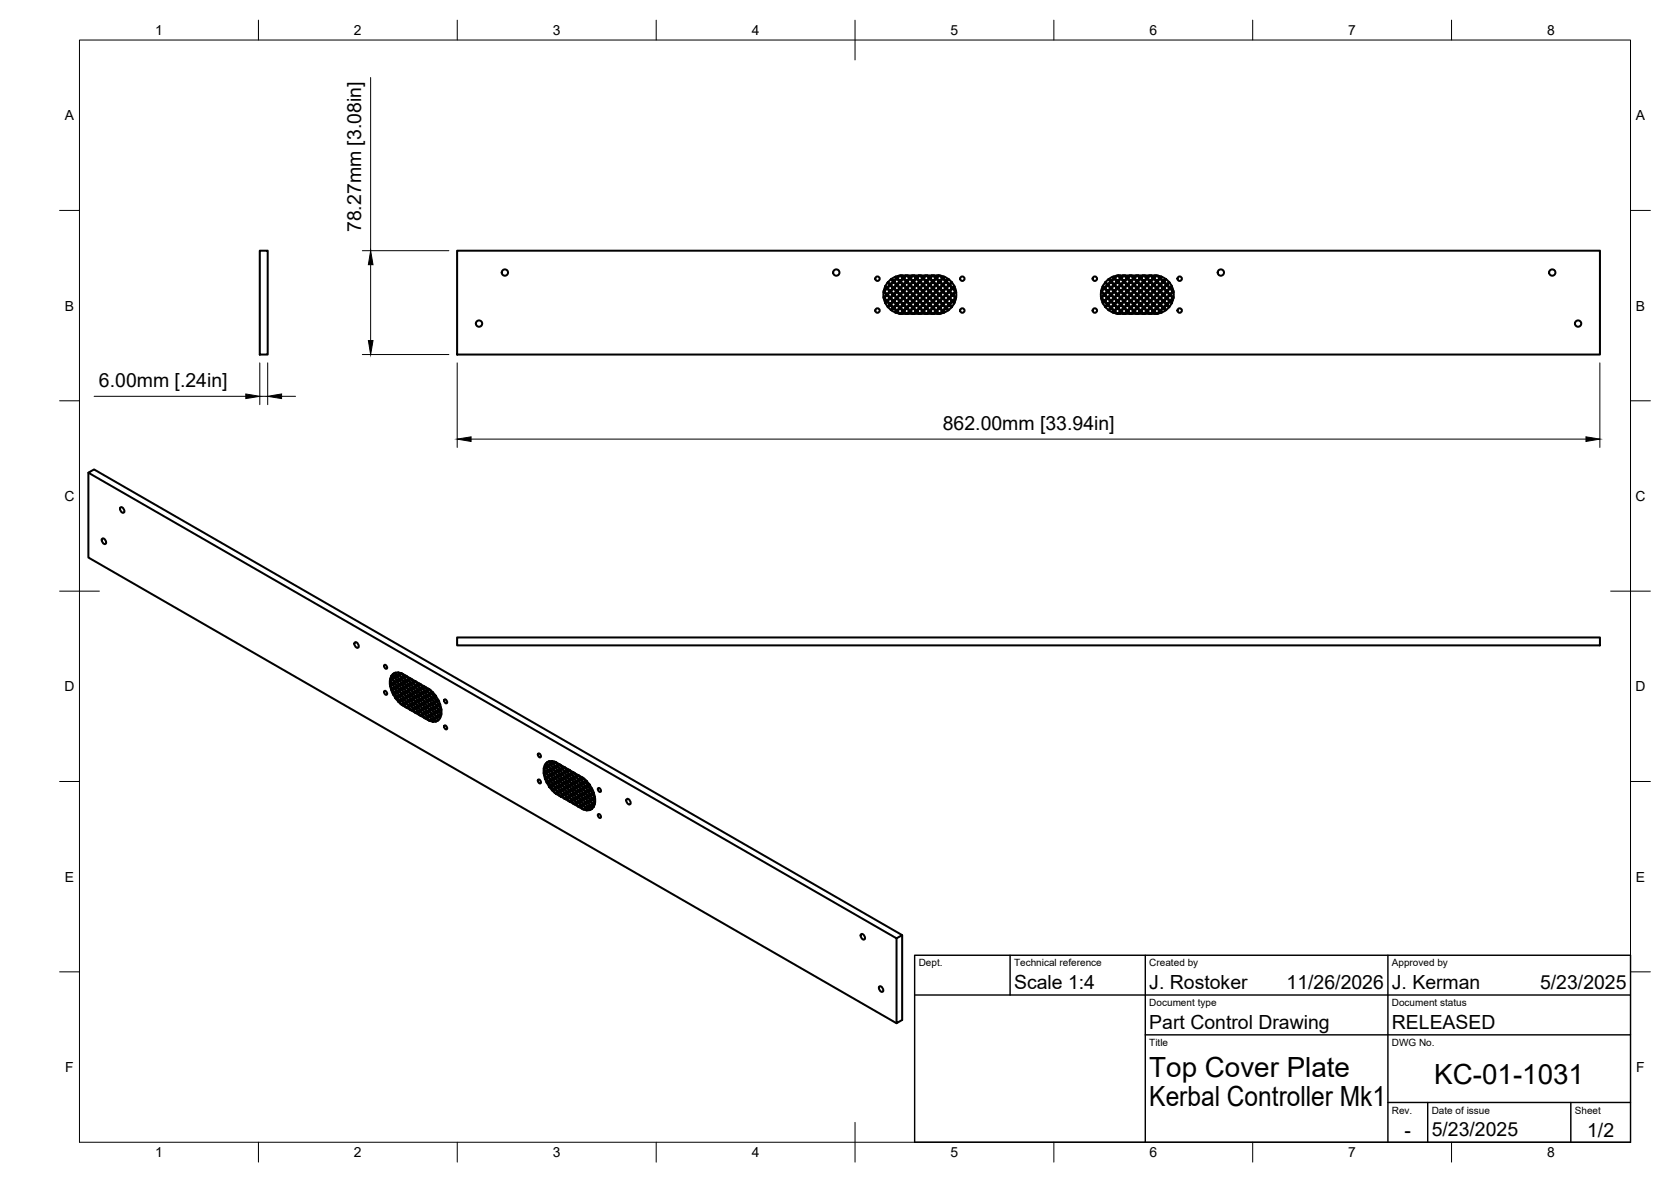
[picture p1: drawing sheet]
<svg xmlns="http://www.w3.org/2000/svg" width="420mm" height="297mm" viewBox="0 0 420 297" stroke-linecap="round" stroke-linejoin="round" font-family="sans-serif">
<!-- layer: Visible -->
<g fill="none" stroke="#000" stroke-width=".51">
<path d="M65.3 63h2v26.1h-2zM114.9 63h287.4v26.1h-287.4zM222.5 72.1l.4 .3-.7 .6-.1 .4 .8 .6-.7 .7v.3l.7 .7-.4 .3 .1 .2 .4-.4 .7 .7-.5 .6 .1 .1M223 74.2l.7 .7-.7 .6-.6-.6zM223 72.5l.7 .7-.7 .7-.6-.7zM223.2 72.4l.6-.7 .7 .7-.7 .7zM223.3 77.2l.5-.5 .7 .7-.5 .5 .2 .1 .5-.5 .6 .7-.3 .3M223.3 70.9l-.1 .1 .5 .6-.7 .6-.4-.4-.1 .3M223.8 75l.7 .7-.7 .7-.6-.7zM223.8 73.4l.7 .6-.7 .7-.6-.7zM224 71.6l.7-.7 .6 .7-.6 .6zM224.7 75.8l.6 .7-.6 .7-.7-.7z"/>
<path d="M224.7 74.2l.6 .7-.6 .6-.7-.6zM224.7 72.5l.6 .7-.6 .7-.7-.7zM224.8 72.4l.7-.7 .7 .7-.7 .7zM224.8 70.7l.7-.6 .7 .6-.7 .7zM225 78.5l.3 .1M225.3 78.6l.2-.3 .4 .5M225.3 69.5l-.3 .1 .3 .3-.6 .7-.5-.5-.2 .1 .5 .5-.7 .7-.5-.5M225.5 76.7l.7 .7-.7 .6-.7-.6zM225.5 75l.7 .7-.7 .7-.7-.7zM225.5 73.4l.7 .6-.7 .7-.7-.7zM225.7 71.6l.6-.7 .7 .7-.7 .6zM225.7 69.9l.6-.6 .7 .6-.7 .7z"/>
<path d="M225.9 69.3l-.4 .5-.2-.3M226 78.8l.6 .1 .5-.6 .6 .6M226.3 77.5l.7 .7-.7 .6-.6-.6zM226.3 75.8l.7 .7-.7 .7-.6-.7zM226.3 74.2l.7 .7-.7 .6-.6-.6zM226.3 72.5l.7 .7-.7 .7-.6-.7zM226.5 72.4l.6-.7 .7 .7-.7 .7zM226.5 70.7l.6-.6 .7 .6-.7 .7zM226.9 69.2h8.7a4.8 4.8 0 0 1 4.9 4.8 4.8 4.8 0 0 1-4.9 4.9h-8.7M227 69.2a4.8 4.8 0 0 0-4.9 4.8 4.8 4.8 0 0 0 4.9 4.9M227.1 76.7l.7 .7-.7 .6-.6-.6zM227.1 75l.7 .7-.7 .7-.6-.7z"/>
<path d="M227.1 73.4l.7 .6-.7 .7-.6-.7zM227.3 71.6l.7-.7 .6 .7-.6 .6zM227.3 69.9l.7-.6 .6 .6-.6 .7zM227.7 69.2l-.6 .6-.5-.6-.6 .1M228 77.5l.6 .7-.6 .6-.7-.6zM228 75.8l.6 .7-.6 .7-.7-.7zM228 74.2l.6 .7-.6 .6-.7-.6zM228 72.5l.6 .7-.6 .7-.7-.7zM228.1 72.4l.7-.7 .7 .7-.7 .7zM228.1 70.7l.7-.6 .7 .6-.7 .7zM228.2 78.9l.6-.6 .5 .6M228.2 69.2l.6 .6 .5-.6"/>
<path d="M228.8 76.7l.7 .7-.7 .6-.7-.6zM228.8 75l.7 .7-.7 .7-.7-.7zM228.8 73.4l.7 .6-.7 .7-.7-.7zM229 71.6l.6-.7 .7 .7-.7 .6zM229 69.9l.6-.6 .7 .6-.7 .7zM229.6 77.5l.7 .7-.7 .6-.6-.6zM229.6 75.8l.7 .7-.7 .7-.6-.7zM229.6 74.2l.7 .7-.7 .6-.6-.6zM229.6 72.5l.7 .7-.7 .7-.6-.7zM229.8 72.4l.6-.7 .7 .7-.7 .7zM229.8 70.7l.6-.6 .7 .6-.7 .7zM229.9 78.9l.5-.6 .6 .6"/>
<path d="M229.9 69.2l.5 .6 .6-.6M230.4 76.7l.7 .7-.7 .6-.6-.6zM230.4 75l.7 .7-.7 .7-.6-.7zM230.4 73.4l.7 .6-.7 .7-.6-.7zM230.6 71.6l.7-.7 .6 .7-.6 .6zM230.6 69.9l.7-.6 .6 .6-.6 .7zM231.3 77.5l.6 .7-.6 .6-.7-.6zM231.3 75.8l.6 .7-.6 .7-.7-.7zM231.3 74.2l.6 .7-.6 .6-.7-.6zM231.3 72.5l.6 .7-.6 .7-.7-.7zM231.4 72.4l.7-.7 .7 .7-.7 .7zM231.4 70.7l.7-.6 .7 .6-.7 .7z"/>
<path d="M231.5 78.9l.6-.6 .5 .6M231.5 69.2l.6 .6 .5-.6M232.1 76.7l.7 .7-.7 .6-.7-.6zM232.1 75l.7 .7-.7 .7-.7-.7zM232.1 73.4l.7 .6-.7 .7-.7-.7zM232.3 71.6l.6-.7 .7 .7-.7 .6zM232.3 69.9l.6-.6 .7 .6-.7 .7zM232.9 77.5l.7 .7-.7 .6-.6-.6zM232.9 75.8l.7 .7-.7 .7-.6-.7zM232.9 74.2l.7 .7-.7 .6-.6-.6zM232.9 72.5l.7 .7-.7 .7-.6-.7zM233.1 72.4l.6-.7 .7 .7-.7 .7z"/>
<path d="M233.1 70.7l.6-.6 .7 .6-.7 .7zM233.2 78.9l.5-.6 .6 .6M233.2 69.2l.5 .6 .6-.6M233.7 76.7l.7 .7-.7 .6-.6-.6zM233.7 75l.7 .7-.7 .7-.6-.7zM233.7 73.4l.7 .6-.7 .7-.6-.7zM233.9 71.6l.7-.7 .6 .7-.6 .6zM233.9 69.9l.7-.6 .6 .6-.6 .7zM234.6 77.5l.6 .7-.6 .6-.7-.6zM234.6 75.8l.6 .7-.6 .7-.7-.7zM234.6 74.2l.6 .7-.6 .6-.7-.6zM234.6 72.5l.6 .7-.6 .7-.7-.7z"/>
<path d="M234.7 72.4l.7-.7 .7 .7-.7 .7zM234.7 70.7l.7-.6 .7 .6-.7 .7zM234.8 69.2l.6 .6 .5-.6 .7 .1M235.4 76.7l.7 .7-.7 .6-.7-.6zM235.4 75l.7 .7-.7 .7-.7-.7zM235.4 73.4l.7 .6-.7 .7-.7-.7zM235.6 71.6l.6-.7 .7 .7-.7 .6zM235.6 69.9l.6-.6 .7 .6-.7 .7zM236.2 77.5l.7 .7-.7 .6-.6-.6zM236.2 75.8l.7 .7-.7 .7-.6-.7zM236.2 74.2l.7 .7-.7 .6-.6-.6zM236.2 72.5l.7 .7-.7 .7-.6-.7z"/>
<path d="M236.4 72.4l.6-.7 .7 .7-.7 .7zM236.4 70.7l.6-.6 .7 .6-.7 .7zM236.6 69.3l.4 .5 .3-.3 .2 .1M237 76.7l.7 .7-.7 .6-.6-.6zM237 75l.7 .7-.7 .7-.6-.7zM237 73.4l.7 .6-.7 .7-.6-.7zM237.2 76.5l.7-.7 .6 .7-.6 .7zM237.2 74.9l.7-.7 .6 .7-.6 .6zM237.2 73.2l.7-.7 .6 .7-.6 .7zM237.2 71.6l.7-.7 .6 .7-.6 .6zM237.5 69.6l-.3 .3 .7 .7 .5-.5 .2 .1-.6 .5 .7 .7 .6-.5-.5 .7 .7 .6 .4-.4 .1 .3-.3 .3 .7 .7v.3l-.7 .6 .7 .7M237.5 78.5l-.2 .1-.3-.3-.4 .5-.7 .1-.5-.6-.6 .6"/>
<path d="M238 75.7l.7-.7 .7 .7-.7 .7zM238 74l.7-.6 .7 .6-.7 .7zM238 72.4l.7-.7 .7 .7-.7 .7zM238.8 74.9l.7-.7 .7 .7-.7 .6zM238.8 73.2l.7-.7 .7 .7-.7 .7zM240 76l-.1 .2-.4-.4-.7 .7 .6 .6-.2 .1-.5-.5-.7 .7 .6 .5-.2 .1-.5-.5-.7 .7 .3 .3M240.4 74.6l-.1 .4-.6 .7 .3 .3M277.2 72.1l.3 .3-.6 .6-.1 .4 .7 .6-.7 .7 .1 .3 .6 .7-.3 .3 .1 .2M277.3 76.2l.4-.4 .7 .7-.6 .5 .2 .2 .5-.5 .7 .7-.5 .5 .1 .1 .5-.5 .7 .7-.3 .3M277.3 71.8l-.1 .3M277.7 74.2l.7 .7-.7 .6-.7-.6zM277.7 72.5l.7 .7-.7 .7-.7-.7z"/>
<path d="M277.9 72.4l.6-.7 .7 .7-.7 .7zM277.9 70.9a4.7 4.7 0 0 1 3.7-1.7h8.7a4.8 4.8 0 0 1 4.8 4.8 4.8 4.8 0 0 1-4.8 4.9h-8.7a4.8 4.8 0 0 1-4.4-2.8 4.8 4.8 0 0 1 .7-5.2zM278.5 75l.7 .7-.7 .7-.6-.7zM278.5 73.4l.7 .6-.7 .7-.6-.7zM278.7 71.6l.6-.7 .7 .7-.7 .6zM279.3 75.8l.7 .7-.7 .7-.6-.7zM279.3 74.2l.7 .7-.7 .6-.6-.6zM279.3 72.5l.7 .7-.7 .7-.6-.7zM279.5 72.4l.7-.7 .6 .7-.6 .7zM279.5 70.7l.7-.6 .6 .6-.6 .7zM279.7 69.6l.3 .3-.7 .7-.4-.5-.2 .1 .5 .5-.7 .7-.5-.5-.2 .1 .6 .6-.7 .6-.4-.4M279.7 78.5l.2 .1 .3-.3 .4 .5 .7 .1 .5-.6 .6 .6"/>
<path d="M280.2 76.7l.6 .7-.6 .6-.7-.6zM280.2 75l.6 .7-.6 .7-.7-.7zM280.2 73.4l.6 .6-.6 .7-.7-.7zM280.3 71.6l.7-.7 .7 .7-.7 .6zM280.3 69.9l.7-.6 .7 .6-.7 .7zM281 77.5l.7 .7-.7 .6-.7-.6zM281 75.8l.7 .7-.7 .7-.7-.7zM281 74.2l.7 .7-.7 .6-.7-.6zM281 72.5l.7 .7-.7 .7-.7-.7zM281.2 72.4l.6-.7 .7 .7-.7 .7zM281.2 70.7l.6-.6 .7 .6-.7 .7zM281.8 76.7l.7 .7-.7 .6-.6-.6z"/>
<path d="M281.8 75l.7 .7-.7 .7-.6-.7zM281.8 73.4l.7 .6-.7 .7-.6-.7zM282 71.6l.6-.7 .7 .7-.7 .6zM282 69.9l.6-.6 .7 .6-.7 .7zM282.4 69.2l-.6 .6-.5-.6-.7 .1-.4 .5-.3-.3-.2 .1M282.6 77.5l.7 .7-.7 .6-.6-.6zM282.6 75.8l.7 .7-.7 .7-.6-.7zM282.6 74.2l.7 .7-.7 .6-.6-.6zM282.6 72.5l.7 .7-.7 .7-.6-.7zM282.8 72.4l.7-.7 .6 .7-.6 .7zM282.8 70.7l.7-.6 .6 .6-.6 .7zM282.9 78.9l.6-.6 .5 .6"/>
<path d="M282.9 69.2l.6 .6 .5-.6M283.5 76.7l.6 .7-.6 .6-.7-.6zM283.5 75l.6 .7-.6 .7-.7-.7zM283.5 73.4l.6 .6-.6 .7-.7-.7zM283.6 71.6l.7-.7 .7 .7-.7 .6zM283.6 69.9l.7-.6 .7 .6-.7 .7zM284.3 77.5l.7 .7-.7 .6-.7-.6zM284.3 75.8l.7 .7-.7 .7-.7-.7zM284.3 74.2l.7 .7-.7 .6-.7-.6zM284.3 72.5l.7 .7-.7 .7-.7-.7zM284.5 72.4l.6-.7 .7 .7-.7 .7zM284.5 70.7l.6-.6 .7 .6-.7 .7z"/>
<path d="M284.6 78.9l.5-.6 .6 .6M284.6 69.2l.5 .6 .6-.6M285.1 76.7l.7 .7-.7 .6-.6-.6zM285.1 75l.7 .7-.7 .7-.6-.7zM285.1 73.4l.7 .6-.7 .7-.6-.7zM285.3 71.6l.6-.7 .7 .7-.7 .6zM285.3 69.9l.6-.6 .7 .6-.7 .7zM285.9 77.5l.7 .7-.7 .6-.6-.6zM285.9 75.8l.7 .7-.7 .7-.6-.7zM285.9 74.2l.7 .7-.7 .6-.6-.6zM285.9 72.5l.7 .7-.7 .7-.6-.7zM286.1 72.4l.7-.7 .6 .7-.6 .7z"/>
<path d="M286.1 70.7l.7-.6 .6 .6-.6 .7zM286.2 78.9l.6-.6 .5 .6M286.2 69.2l.6 .6 .5-.6M286.8 76.7l.6 .7-.6 .6-.7-.6zM286.8 75l.6 .7-.6 .7-.7-.7zM286.8 73.4l.6 .6-.6 .7-.7-.7zM286.9 71.6l.7-.7 .7 .7-.7 .6zM286.9 69.9l.7-.6 .7 .6-.7 .7zM287.6 77.5l.7 .7-.7 .6-.7-.6zM287.6 75.8l.7 .7-.7 .7-.7-.7zM287.6 74.2l.7 .7-.7 .6-.7-.6zM287.6 72.5l.7 .7-.7 .7-.7-.7z"/>
<path d="M287.7 77.4l.7-.7 .7 .7-.7 .6zM287.7 75.7l.7-.7 .7 .7-.7 .7zM287.7 74l.7-.6 .7 .6-.7 .7zM287.7 72.4l.7-.7 .7 .7-.7 .7zM287.7 70.7l.7-.6 .7 .6-.7 .7zM287.9 78.9l.5-.6 .6 .6M287.9 69.2l.5 .6 .6-.6M288.6 78.2l.6-.7 .7 .7-.7 .6zM288.6 76.5l.6-.7 .7 .7-.7 .7zM288.6 74.9l.6-.7 .7 .7-.7 .6zM288.6 73.2l.6-.7 .7 .7-.7 .7zM288.6 71.6l.6-.7 .7 .7-.7 .6z"/>
<path d="M288.6 69.9l.6-.6 .7 .6-.7 .7zM289.4 77.4l.7-.7 .6 .7-.6 .6zM289.4 75.7l.7-.7 .6 .7-.6 .7zM289.4 72.4l.7-.7 .6 .7-.6 .7zM289.4 70.7l.7-.6 .6 .6-.6 .7zM289.5 69.2l.6 .6 .5-.6 .7 .1M290.1 73.4l.6 .6-.6 .7-.7-.7zM290.2 76.5l.7-.7 .6 .7-.6 .7zM290.2 74.9l.7-.7 .6 .7-.6 .6zM290.2 73.2l.7-.7 .6 .7-.6 .7zM290.2 71.6l.7-.7 .6 .7-.6 .6zM290.2 69.9l.7-.6 .6 .6-.6 .7z"/>
<path d="M290.9 77.5l.6 .7-.6 .6-.7-.6zM291 77.4l.7-.7 .7 .7-.7 .6zM291 75.7l.7-.7 .7 .7-.7 .7zM291 74l.7-.6 .7 .6-.7 .7zM291 72.4l.7-.7 .7 .7-.7 .7zM291 70.7l.7-.6 .7 .6-.7 .7zM291.3 69.3l.4 .5 .3-.3 .2 .1-.3 .3 .6 .7 .6-.5-.4 .6 .7 .7 .5-.5 .2 .1-.6 .6 .7 .6 .4-.4M291.9 76.5l.6-.7 .7 .7-.7 .7zM291.9 74.9l.6-.7 .7 .7-.7 .6zM291.9 73.2l.6-.7 .7 .7-.7 .7zM291.9 71.6l.6-.7 .7 .7-.7 .6zM292.7 75.7l.7-.7 .6 .7-.6 .7z"/>
<path d="M292.7 74l.7-.6 .6 .6-.6 .7zM292.7 72.4l.7-.7 .6 .7-.6 .7zM293.5 74.9l.7-.7 .7 .7-.7 .6zM293.5 73.2l.7-.7 .7 .7-.7 .7zM294.6 76.2l-.4-.4-.7 .7 .6 .6-.2 .1-.5-.5-.7 .7 .5 .5-.1 .1-.6-.5-.6 .7 .3 .3-.2 .1-.3-.3-.4 .5-.7 .1-.5-.6-.6 .6M294.6 71.8l.1 .3-.4 .3 .7 .7 .1 .3-.8 .6 .8 .7M294.7 76l-.1 .2M295.1 74.6l-.1 .4-.7 .7 .4 .3M22.2 118.8l1.4-.8 203.2 117-1.4 .8zM22.2 118.8v21.3l203.2 117M25.7 135.3a.92 .92 0 0 1 .8 1.4 .92 .92 0 0 1-.8-1.4zM30.3 127.5a.92 .92 0 0 1 .8 1.3 .92 .92 0 0 1-.8-1.3z"/>
<path d="M89.3 161.4a.92 .92 0 0 1 .7 1.4 .92 .92 0 0 1-.7-1.4zM96.6 167.1l.6 .2 .1 .7-.5-.1zM96.6 173.7l.6 .1 .1 .7-.5-.1zM98 172l.6 1.1-.3 .2 .1 .2M98.3 170l.3 .4-.5 .3-.1 .3 .6 .8-.5 .2 .4-.3M98.4 169.9l-.1 .1M98.6 169.6a2.1 2.1 0 0 1 2.8-.1l6.2 3.5a6.9 6.9 0 0 1 3.1 7.3 2.05 2.05 0 0 1-3.1 .6l-6.2-3.5a6.9 6.9 0 0 1-3.1-7.3zM98.7 173.3l-.3 .2 .3-.2 .4 .8-.3 .2 .1 .2M98.7 172l-.5 .2 .5-.2 .4 .8-.4 .2-.5-.8M98.7 170.6l-.5 .3 .5-.3 .4 .8-.4 .3-.5-.8M98.9 169.3l.2 .8-.4 .3-.3-.5 .4-.3M99.3 174.3l-.5 .2 .5-.2 .4 .8-.4 .3"/>
<path d="M99.3 173l-.5 .2 .5-.2 .4 .8-.4 .3-.5-.9M99.3 171.6l-.5 .3 .5-.3 .4 .8-.4 .3-.5-.8M99.3 170.3l-.5 .2 .5-.2 .4 .8-.4 .3-.5-.9M99.3 175.3l.2 .2M99.5 169l-.2 .1 .4 .6-.4 .3-.5-.7 .4-.2M99.8 175.3l-.3 .2 .3-.2 .5 .9-.2 .1 .1 .1M99.8 174l-.4 .3 .4-.3 .5 .8-.5 .3-.4-.8M99.8 172.6l-.4 .3 .4-.3 .5 .8-.5 .3-.4-.8M99.8 171.3l-.4 .3 .4-.3 .5 .8-.5 .3-.4-.8M99.8 169.9l-.4 .3 .4-.3 .5 .9-.5 .2-.4-.8M100.2 169l.2 .3 .3-.2M100.2 169h-.1l.2 .4-.5 .3-.3-.6"/>
<path d="M100.4 176.3l-.2 .1 .2-.1 .3 .6 .5 .3M100.4 175l-.5 .3 .5-.3 .5 .8-.5 .3-.5-.8M100.4 173.6l-.5 .3 .5-.3 .5 .9-.5 .2-.5-.8M100.4 172.3l-.5 .3 .5-.3 .5 .8-.5 .3-.5-.8M100.4 170.9l-.5 .3 .5-.3 .5 .9-.5 .2-.5-.8M100.4 169.6l-.5 .3 .5-.3 .5 .8-.5 .3-.5-.8M100.7 169.1l.5 .2 .4 .7 .4-.2 .4 .2 .3 .7 .4-.2 .4 .2 .4 .7 .4-.3M101 176l-.5 .3 .5-.3 .5 .8-.5 .3-.5-.8M101 174.7l-.5 .2 .5-.2 .5 .8-.5 .3-.5-.9M101 173.3l-.5 .3 .5-.3 .5 .8-.5 .3-.5-.8M101 172l-.5 .2 .5-.2 .5 .8-.5 .2-.5-.8M101 170.6l-.5 .3 .5-.3 .5 .8-.5 .3-.5-.8"/>
<path d="M101 169.3l-.5 .2 .5-.2 .5 .8-.5 .3-.5-.9M101.6 177l-.4 .2 .4-.2M101.6 175.7l-.5 .2 .5-.2 .4 .8-.4 .2-.5-.8M101.6 174.3l-.5 .3 .5-.3 .4 .8-.4 .3-.5-.8M101.6 173l-.5 .2 .5-.2 .4 .8-.4 .3-.5-.9M101.6 171.6l-.5 .3 .5-.3 .4 .8-.4 .3-.5-.8M101.6 170.3l-.5 .2 .5-.2 .4 .8-.4 .3-.5-.9M101.6 177l.4 .7M102.2 176.7l-.5 .2 .5-.2 .4 .8-.4 .3-.5-.9M102.2 175.3l-.5 .3 .5-.3 .4 .8-.4 .3-.5-.8M102.2 174l-.5 .3 .5-.3 .4 .8-.4 .3-.5-.8M102.2 172.6l-.5 .3 .5-.3 .4 .8-.4 .3-.5-.8"/>
<path d="M102.2 171.3l-.5 .2 .5-.2 .4 .8-.4 .3-.5-.9M102.2 169.9l-.5 .3 .5-.3 .4 .8-.4 .3-.5-.8M102.7 177.7l-.3 .2 .3-.2 .4 .7M102.7 176.3l-.4 .3 .4-.3 .5 .9-.5 .2-.4-.8M102.7 175l-.4 .3 .4-.3 .5 .8-.5 .3-.4-.8M102.7 173.6l-.4 .3 .4-.3 .5 .9-.5 .2-.4-.8M102.7 172.3l-.4 .3 .4-.3 .5 .8-.5 .3-.4-.8M102.7 170.9l-.4 .3 .4-.3 .5 .9-.5 .2-.4-.8M103.3 177.3l-.5 .3 .5-.3 .5 .9-.5 .2-.5-.8M103.3 176l-.5 .3 .5-.3 .5 .8-.5 .3-.5-.8M103.3 174.7l-.5 .2 .5-.2 .5 .8-.5 .2-.5-.8M103.3 173.3l-.5 .3 .5-.3 .5 .8-.5 .3-.5-.8"/>
<path d="M103.3 171.9l-.5 .3 .5-.3 .5 .9-.5 .2-.5-.8M103.3 170.6l-.5 .3 .5-.3 .5 .8-.5 .3-.5-.8M103.9 178.4l-.4 .2 .4-.2 .4 .6 .4 .2M103.9 177l-.5 .3 .5-.3 .5 .8-.5 .3-.5-.8M103.9 175.7l-.5 .2 .5-.2 .5 .8-.5 .2-.5-.8M103.9 173l-.5 .2 .5-.2 .5 .8-.5 .3-.5-.9M103.9 171.6l-.5 .3 .5-.3 .5 .8-.5 .3-.5-.8M103.9 174.3l.5 .8-.5 .3-.5-.8 .5-.3-.5 .3M104.5 178l-.5 .3 .5-.3 .5 .8-.5 .3-.5-.8M104.5 176.7l-.5 .2 .5-.2 .5 .8-.5 .3-.5-.9M104.5 175.3l-.5 .3 .5-.3 .5 .8-.5 .3-.5-.8M104.5 174l-.5 .3 .5-.3 .5 .8-.5 .3-.5-.8"/>
<path d="M104.5 172.6l-.5 .3 .5-.3 .5 .8-.5 .3-.5-.8M104.5 171.3l-.5 .2 .5-.2 .5 .8-.5 .3-.5-.9M104.7 171.4l.4 .6 .4-.2 .4 .2 .3 .7 .4-.2 .4 .2 .4 .7 .4-.2M105.1 179l-.4 .2 .4-.2 .4 .7 .4 .2M105.1 177.7l-.5 .3 .5-.3 .4 .8-.4 .3-.5-.8M105.1 176.3l-.5 .3 .5-.3 .4 .9-.4 .2-.5-.8M105.1 175l-.5 .2 .5-.2 .4 .8-.4 .3-.5-.9M105.1 173.6l-.5 .3 .5-.3 .4 .8-.4 .3-.5-.8M105.1 172.3l-.5 .3 .5-.3 .4 .8-.4 .3-.5-.8M105.7 178.7l-.5 .3 .5-.3 .4 .8-.4 .3-.5-.8M105.7 177.3l-.5 .3 .5-.3 .4 .9-.4 .2-.5-.8M105.7 176l-.5 .3 .5-.3 .4 .8-.4 .3-.5-.8"/>
<path d="M105.7 174.7l-.5 .2 .5-.2 .4 .8-.4 .2-.5-.8M105.7 173.3l-.5 .3 .5-.3 .4 .8-.4 .3-.5-.8M105.7 171.9l-.5 .3 .5-.3 .4 .9-.4 .2-.5-.8M106.2 179.7l-.3 .2 .3-.2M106.2 178.4l-.4 .2 .4-.2 .5 .8-.5 .2-.4-.8M106.2 177l-.4 .3 .4-.3 .5 .8-.5 .3-.4-.8M106.2 175.6l-.4 .3 .4-.3 .5 .9-.5 .2-.4-.8M106.2 174.3l-.4 .3 .4-.3 .5 .8-.5 .3-.4-.8M106.2 173l-.4 .2 .4-.2 .5 .8-.5 .2-.4-.8M106.2 179.7l.4 .7 .4 .2M106.8 179.4l-.4 .2 .4-.2 .5 .8-.5 .3-.4-.9M106.8 178l-.4 .3 .4-.3 .5 .8-.5 .3-.4-.8"/>
<path d="M106.8 176.7l-.4 .2 .4-.2 .5 .8-.5 .3-.4-.9M106.8 175.3l-.4 .3 .4-.3 .5 .8-.5 .3-.4-.8M106.8 174l-.4 .2 .4-.2 .5 .8-.5 .3-.4-.9M106.8 172.6l-.4 .3 .4-.3 .5 .8-.5 .3-.4-.8M107.4 179l-.5 .3 .5-.3 .5 .8-.5 .3-.5-.8M107.4 177.7l-.5 .3 .5-.3 .5 .8-.5 .3-.5-.8M107.4 176.3l-.5 .3 .5-.3 .5 .9-.5 .2-.5-.8M107.4 175l-.5 .2 .5-.2 .5 .8-.5 .3-.5-.9M107.4 173.6l-.5 .3 .5-.3 .5 .8-.5 .3-.5-.8M107.8 173.1l.5 .4M108 178.7l-.5 .3 .5-.3 .5 .8-.5 .3-.5-.8M108 177.3l-.5 .3 .5-.3 .5 .8-.5 .3-.5-.8"/>
<path d="M108 176l-.5 .3 .5-.3 .5 .8-.5 .3-.5-.8M108 174.6l-.5 .3 .5-.3 .5 .9-.5 .2-.5-.8M108 173.3l-.5 .3 .5-.3 .5 .8-.5 .3-.5-.8M108.3 173.5l.3 .5 .2-.1 .1 .2M108.6 179.7l-.5 .3 .5-.3 .5 .8-.5 .3-.5-.8M108.6 178.4l-.5 .2 .5-.3 .5 .9-.5 .2-.5-.8M108.6 177l-.5 .3 .5-.3 .5 .8-.5 .3-.5-.8M108.6 175.6l-.5 .3 .5-.3 .5 .9-.5 .2-.5-.8M108.6 174.3l-.5 .3 .5-.3 .5 .8-.5 .3-.5-.8M108.7 174.2l.5 .9 .3-.3M108.9 174.1l-.2 .1 .2-.1M109.2 179.4l-.5 .2 .5-.2 .4 .8-.4 .3-.5-.9"/>
<path d="M109.2 178l-.5 .3 .5-.3 .4 .8-.4 .3-.5-.8M109.2 176.7l-.5 .2 .5-.2 .4 .8-.4 .2-.5-.8M109.2 175.3l-.5 .3 .5-.3 .4 .8-.4 .3-.5-.8M109.3 175.2l.4 .9 .4-.3 .2 .2M109.5 174.8l.2 .2M109.6 175l-.3 .2 .3-.2M109.7 179l-.4 .3 .4-.3 .5 .8-.5 .3-.4-.8M109.7 177.7l-.4 .2 .4-.2 .5 .8-.5 .3-.4-.9M109.7 176.3l-.4 .3 .4-.3 .5 .8-.5 .3-.4-.8M109.9 176.3l.4 .8 .3-.2M110.2 176l-.3 .3 .3-.3M110.3 178.7l-.4 .3 .4-.3 .5 .8-.5 .3-.4-.8"/>
<path d="M110.3 177.3l-.4 .3 .4-.3 .5 .8-.5 .3-.4-.8M110.4 178.6l.6 .8-.1 .3M110.4 180l.3 .4M110.4 177.3l.5 .8M110.6 176.9l.1 .2M110.7 177.1l-.3 .2 .3-.2M110.9 179.7l-.5 .3 .5-.3M110.9 178.1l.1 .3-.6 .2 .5-.3M111.7 175.8l.5 .2 .2 .7-.6-.2zM114.9 160.2h287.4v2h-287.4zM107.4 180.4l-.4 .2 .4-.2 .4 .6 .5 .2M108 180l-.5 .3 .5-.3 .5 .9-.5 .2-.5-.8"/>
<path d="M108.6 181l-.3 .2 .3-.2 .3 .4M108.7 181l.2 .4 .5-.3M109.2 180.7l-.5 .3 .5-.3 .3 .6M109.3 180.6l.3 .7 .5-.3M109.7 181.3h-.2M109.7 180.4l-.4 .2 .4-.2 .4 .6M109.9 180.3l.4 .7h-.1M110.3 180l-.4 .3 .4-.3 .3 .5M110.7 180.4l-.1 .1M111.7 182.4l.5 .1 .2 .7-.6-.1zM135.3 189.4l.5 .2 .2 .7-.6-.2zM135.3 196l.5 .1 .2 .7-.6-.1z"/>
<path d="M136.7 194.2l.1 .4M136.8 194.6l.4 .8-.2 .1 .1 .2M137.1 192.1l-.1 .2 .2 .4-.4 .2-.1 .3 .5 .8-.5 .3 .5-.3M137.3 191.8a2.08 2.08 0 0 1 2.8-.1l6.1 3.6a6.9 6.9 0 0 1 3.2 7.3 2.04 2.04 0 0 1-3.2 .6l-6.1-3.6a6.9 6.9 0 0 1-3.1-7.3zM137.3 195.6l-.2 .1 .2-.1 .5 .8-.4 .2 .1 .2M137.3 194.2l-.5 .3 .5-.3 .5 .8-.5 .3-.5-.8M137.3 192.9l-.5 .3 .5-.3 .5 .8-.5 .3-.5-.8M137.5 191.6l-.1 .1 .4 .6-.5 .3-.2-.5 .4-.2M137.9 196.6l-.4 .2 .4-.2 .5 .8-.4 .2M137.9 195.2l-.5 .3 .5-.3 .5 .9-.5 .2-.5-.8M137.9 193.9l-.5 .3 .5-.3 .5 .8-.5 .3-.5-.8M137.9 192.5l-.5 .3 .5-.3 .5 .8-.5 .3-.5-.8"/>
<path d="M138 191.4l.4 .6-.5 .3-.4-.7 .4-.2M138 197.6l.1 .2M138.1 191.3l.4 .6 .5-.2-.3-.4h.2l.2 .3 .3-.2M138.2 191.3h-.2M138.5 197.6l-.4 .2 .4-.2 .5 .8-.3 .1 .2 .2M138.5 196.2l-.5 .3 .5-.3 .5 .9-.5 .2-.5-.8M138.5 194.9l-.5 .3 .5-.3 .5 .8-.5 .3-.5-.8M138.5 193.6l-.5 .2 .5-.2 .5 .8-.5 .2-.5-.8M138.5 192.2l-.5 .3 .5-.3 .5 .8-.5 .3-.5-.8M139.1 198.6l-.2 .1 .2-.1 .3 .5M139.1 197.3l-.5 .2 .5-.2 .4 .8-.4 .2-.5-.8M139.1 195.9l-.5 .3 .5-.3 .4 .8-.4 .3-.5-.8"/>
<path d="M139.1 194.5l-.5 .3 .5-.3 .4 .9-.4 .3-.5-.9M139.1 193.2l-.5 .3 .5-.3 .4 .8-.4 .3-.5-.8M139.1 191.9l-.5 .2 .5-.2 .4 .8-.4 .2-.5-.8M139.4 199.1l.5 .4M139.4 191.4l.4 .2 .4 .7 .4-.2 .4 .2 .4 .6 .4-.2 .4 .2 .4 .7 .4-.2 .3 .2 .4 .7 .4-.2 .4 .2 .4 .7 .4-.3 .4 .3 .4 .6 .4-.2M139.7 198.3l-.5 .3 .5-.3 .4 .8-.4 .3-.5-.8M139.7 196.9l-.5 .3 .5-.3 .4 .8-.4 .3-.5-.8M139.7 195.6l-.5 .2 .5-.2 .4 .8-.4 .3-.5-.9M139.7 194.2l-.5 .3 .5-.3 .4 .8-.4 .3-.5-.8M139.7 192.9l-.5 .3 .5-.3 .4 .8-.4 .3-.5-.8M139.7 191.5l-.5 .3 .5-.3 .4 .8-.4 .3-.5-.8M140.2 199.3l-.4 .2 .4-.2 .4 .6 .4 .3"/>
<path d="M140.2 197.9l-.4 .3 .4-.3 .5 .8-.5 .3-.4-.8M140.2 196.6l-.4 .3 .4-.3 .5 .8-.5 .3-.4-.8M140.2 195.2l-.4 .3 .4-.3 .5 .9-.5 .2-.4-.8M140.2 193.9l-.4 .2 .4-.2 .5 .8-.5 .3-.4-.9M140.2 192.5l-.4 .3 .4-.3 .5 .8-.5 .3-.4-.8M140.8 198.9l-.4 .3 .4-.3 .5 .9-.5 .2-.4-.8M140.8 197.6l-.4 .3 .4-.3 .5 .8-.5 .3-.4-.8M140.8 196.2l-.4 .3 .4-.3 .5 .8-.5 .3-.4-.8M140.8 194.9l-.4 .3 .4-.3 .5 .8-.5 .3-.4-.8M140.8 193.5l-.4 .3 .4-.3 .5 .9-.5 .2-.4-.8M140.8 192.2l-.4 .3 .4-.3 .5 .8-.5 .3-.4-.8M141.4 199.9l-.4 .3 .4-.3 .4 .7 .4 .2"/>
<path d="M141.4 198.6l-.5 .3 .5-.3 .5 .8-.5 .3-.5-.8M141.4 197.3l-.5 .2 .5-.2 .5 .8-.5 .2-.5-.8M141.4 195.9l-.5 .3 .5-.3 .5 .8-.5 .3-.5-.8M141.4 194.5l-.5 .3 .5-.3 .5 .9-.5 .3-.5-.9M141.4 193.2l-.5 .3 .5-.3 .5 .8-.5 .3-.5-.8M142 199.6l-.5 .3 .5-.3 .5 .8-.5 .3-.5-.8M142 198.3l-.5 .2 .5-.2 .5 .8-.5 .3-.5-.9M142 196.9l-.5 .3 .5-.3 .5 .8-.5 .3-.5-.8M142 195.6l-.5 .2 .5-.2 .5 .8-.5 .2-.5-.8M142 194.2l-.5 .3 .5-.3 .5 .8-.5 .3-.5-.8M142 192.9l-.5 .2 .5-.2 .5 .8-.5 .3-.5-.9M142.1 196.9l.5-.3 .4 .8-.4 .3z"/>
<path d="M142.6 199.3l-.5 .2 .5-.2 .4 .8-.4 .3-.5-.9M142.6 197.9l-.5 .3 .5-.3 .4 .8-.4 .3-.5-.8M142.6 195.2l-.5 .3 .5-.3 .4 .8-.4 .3-.5-.8M142.6 193.9l-.5 .2 .5-.2 .4 .8-.4 .3-.5-.9M142.6 196.6l-.5 .3M143.2 198.9l-.5 .3 .5-.3 .4 .9-.4 .2-.5-.8M143.2 197.6l-.5 .3 .5-.3 .4 .8-.4 .3-.5-.8M143.2 196.2l-.5 .3 .5-.3 .4 .8-.4 .3-.5-.8M143.2 194.9l-.5 .3 .5-.3 .4 .8-.4 .3-.5-.8M143.2 193.5l-.5 .3 .5-.3 .4 .9-.4 .2-.5-.8M143.7 199.9l-.4 .3 .4-.3 .5 .9-.5 .2-.4-.8M143.7 198.6l-.4 .3 .4-.3 .5 .8-.5 .3-.4-.8"/>
<path d="M143.7 197.2l-.4 .3 .4-.3 .5 .9-.5 .2-.4-.8M143.7 195.9l-.4 .3 .4-.3 .5 .8-.5 .3-.4-.8M143.7 194.5l-.4 .3 .4-.3 .5 .9-.5 .2-.4-.8M144.3 199.6l-.5 .3 .5-.3 .5 .8-.5 .3-.5-.8M144.3 198.3l-.5 .2 .5-.2 .5 .8-.5 .3-.5-.9M144.3 196.9l-.5 .3 .5-.3 .5 .8-.5 .3-.5-.8M144.3 195.6l-.5 .2 .5-.2 .5 .8-.5 .2-.5-.8M144.3 194.2l-.5 .3 .5-.3 .5 .8-.5 .3-.5-.8M144.9 199.3l-.5 .2 .5-.2 .5 .8-.5 .2-.5-.8M144.9 197.9l-.5 .3 .5-.3 .5 .8-.5 .3-.5-.8M144.9 196.6l-.5 .2 .5-.2 .5 .8-.5 .3-.5-.9M144.9 195.2l-.5 .3 .5-.3 .5 .8-.5 .3-.5-.8"/>
<path d="M145.5 198.9l-.5 .3 .5-.3 .5 .8-.5 .3-.5-.8M145.5 197.6l-.5 .3 .5-.3 .5 .8-.5 .3-.5-.8M145.5 196.2l-.5 .3 .5-.3 .5 .8-.5 .3-.5-.8M145.5 194.9l-.5 .3 .5-.3 .5 .8-.5 .3-.5-.8M146.1 199.9l-.5 .3 .5-.3 .4 .9-.4 .2-.5-.8M146.1 198.6l-.5 .3 .5-.3 .4 .8-.4 .3-.5-.8M146.1 197.2l-.5 .3 .5-.3 .4 .9-.4 .2-.5-.8M146.1 195.9l-.5 .3 .5-.3 .4 .8-.4 .3-.5-.8M146.5 195.4l.7 .9 .2-.1 .2 .2M146.6 199.6l-.4 .3 .4-.3 .5 .8-.5 .3-.4-.8M146.6 198.3l-.4 .2 .4-.2 .5 .8-.5 .2-.4-.8M146.6 196.9l-.4 .3 .4-.3 .5 .8-.5 .3-.4-.8"/>
<path d="M146.6 195.5l-.4 .3 .4-.3 .5 .9-.5 .2-.4-.8M147.2 199.3l-.4 .2 .4-.2 .5 .8-.5 .2-.4-.8M147.2 197.9l-.4 .3 .4-.3 .5 .8-.5 .3-.4-.8M147.2 196.6l-.4 .2 .4-.2 .5 .8-.5 .3-.4-.9M147.3 196.5l.5 .8 .4-.2M147.6 196.4l-.3 .1 .3-.1M147.8 198.9l-.5 .3 .5-.3 .5 .8-.5 .3-.5-.8M147.8 197.6l-.5 .3 .5-.3 .5 .8-.5 .3-.5-.8M147.9 197.5l.5 .8 .4-.2M148.2 197.1l.1 .2M148.3 197.3l-.4 .2 .4-.2M148.4 199.9l-.5 .3 .5-.3 .5 .9-.5 .2-.5-.8"/>
<path d="M148.4 198.6l-.5 .3 .5-.3 .5 .8-.5 .3-.5-.8M148.5 198.5l.5 .8 .3-.1 .1 .2M148.8 198.1l.1 .2M148.9 198.3l-.4 .2 .4-.2M149 199.6l-.5 .3 .5-.3 .5 .8-.5 .3-.5-.8M149.1 199.5l.5 .8M149.3 199.4l-.2 .1 .2-.1M150.4 198.1l.5 .1 .2 .7-.6-.1zM142.6 200.6l-.4 .2 .4-.2M142.6 200.6l.4 .7 .3 .2M143.2 200.3l-.5 .3 .5-.3 .4 .8-.4 .3-.5-.8M143.7 201.3l-.4 .2 .4-.2 .4 .7 .4 .2"/>
<path d="M144.3 201l-.5 .2 .5-.2 .5 .8-.5 .2-.5-.8M144.9 202l-.4 .2 .4-.2 .4 .6 .4 .3M144.9 200.6l-.5 .3 .5-.3 .5 .8-.5 .3-.5-.8M145.5 201.6l-.5 .3 .5-.3 .5 .8-.5 .3-.5-.8M145.5 200.3l-.5 .3 .5-.3 .5 .8-.5 .3-.5-.8M146.1 202.6l-.4 .3 .4-.3 .4 .7 .4 .2M146.1 201.3l-.5 .3 .5-.3 .4 .8-.4 .3-.5-.8M146.6 202.3l-.4 .3 .4-.3 .5 .8-.5 .3-.4-.8M146.6 200.9l-.4 .3 .4-.3 .5 .9-.5 .2-.4-.8M147.2 203.3l-.3 .2 .3-.2 .4 .3M147.2 202l-.4 .2 .4-.2 .5 .8-.5 .3-.4-.9M147.2 200.6l-.4 .3 .4-.3 .5 .8-.5 .3-.4-.8"/>
<path d="M147.3 203.2l.3 .4 .4-.2M147.8 203l-.5 .2 .5-.2 .4 .6h.1M147.8 201.6l-.5 .3 .5-.3 .5 .8-.5 .3-.5-.8M147.8 200.3l-.5 .2 .5-.2 .5 .8-.5 .3-.5-.9M147.9 202.9l.4 .6 .5-.2M148.4 202.6l-.5 .3 .5-.3 .4 .7M148.4 201.3l-.5 .3 .5-.3 .5 .8-.5 .3-.5-.8M148.5 202.6l.4 .6-.1 .1M149 200.9l-.5 .3 .5-.3 .5 .9-.5 .2-.5-.8M149.1 202.2l.2 .6-.3-.5-.5 .3 .5-.3M149.1 200.9l.5 .8v.2M149.6 202l-.5 .2 .5-.2"/>
<path d="M149.6 200.6l-.5 .3 .5-.2M149.6 200.3v.4M150.4 204.6l.5 .2 .2 .7-.6-.2zM157.6 200.8a.92 .92 0 0 1 .8 1.3 .92 .92 0 0 1-.8-1.3zM216.6 234.7a.92 .92 0 0 1 .7 1.4 .92 .92 0 0 1-.7-1.4zM226.8 235v21.3l-1.4 .8v-21.3M221.1 247.9a.92 .92 0 0 1 .8 1.3 .92 .92 0 0 1-.8-1.3z"/>
<circle cx="126.9" cy="68.5" r=".79"/>
<circle cx="210.3" cy="68.5" r=".79"/>
<circle cx="220.6" cy="78" r=".56"/>
<circle cx="220.6" cy="70" r=".56"/>
<circle cx="242" cy="70" r=".56"/>
<circle cx="242" cy="78" r=".56"/>
<circle cx="275.3" cy="78" r=".56"/>
<circle cx="275.3" cy="70" r=".56"/>
<circle cx="296.6" cy="78" r=".56"/>
<circle cx="296.6" cy="70" r=".56"/>
<circle cx="307" cy="68.5" r=".79"/>
<circle cx="390.3" cy="68.5" r=".79"/>
<circle cx="120.4" cy="81.3" r=".79"/>
<circle cx="396.8" cy="81.3" r=".79"/>
</g>
<!-- layer: Visible Narrow -->
<path d="M101.7 177.2l-.3 .2M107.7 180.8l-.1 .1M140.4 199.5l-.3 .2M146.3 203.1l-.1 .1" fill="none" stroke="#000" stroke-width=".25"/>
<!-- layer: BORDER -->
<g fill="none" stroke="#000" stroke-width=".25">
<path d="M20 10.1h390v276.9h-390zM65 5.1v5M115 5.1v5M165 5.1v5M215 5.1v10M265 5.1v5M315 5.1v5M365 5.1v5M15 52.9h5M410 52.9h5M15 100.7h5M410 100.7h5"/>
<path d="M15 148.6h10M405 148.6h10M15 196.4h5M410 196.4h5M15 244.2h5M410 244.2h5M65 287v5M115 287v5M165 287v5M215 282.1v9.9M265 287v5M315 287v5"/>
<path d="M365 287v5"/>
</g>
<!-- layer: TITLEBLOCK -->
<path d="M230 240.1h180v46.9h-180zM230 250h180M254 240.1v9.9M288 240.1v46.9M349 240.1v46.9M288 260.1h122M349 277.1h61M359 277.1v9.9M395 277.1v9.9" fill="none" stroke="#000" stroke-width=".36"/>
<!-- layer: FD_Dimensions -->
<path d="M93.2 19.5v43.5M91.1 63h21.8M93.2 66.5v19.1M23.7 99.6h38.1M65.3 91.2v10.5M65.3 99.6h2M67.3 91.2v10.5M70.8 99.6h3.5M91.1 89.1h21.8M115 91.2v21.2M402.3 91.2v21.2M118.4 110.3h280.4" fill="none" stroke="#000" stroke-width=".25"/>
<path d="M93.2 63l.6 3.5h-1.2zM61.8 99l3.5 .6-3.5 .6zM67.3 99.6l3.5-.6v1.2zM92.6 85.6h1.2l-.6 3.5zM115 110.3l3.4-.5v1.1zM398.8 109.8l3.5 .5-3.5 .6z" fill="#000" stroke="#000" stroke-width=".25"/>
<g font-size="7">
<text x="289" y="270.6">Top Cover Plate</text>
<text x="360.6" y="272.3">KC-01-1031</text>
<text x="289" y="278.1">Kerbal Controller Mk1</text>
</g>
<g font-size="4.9">
<text x="90.8" y="58.3" transform="rotate(-90 90.8 58.3)">78.27mm [3.08in]</text>
<text x="24.9" y="97.2">6.00mm [.24in]</text>
<text x="237.1" y="108">862.00mm [33.94in]</text>
<text x="255" y="248.5">Scale 1:4</text>
<text x="289" y="248.5">J. Rostoker</text>
<text x="323.5" y="248.5">11/26/2026</text>
<text x="350" y="248.5">J. Kerman</text>
<text x="387.2" y="248.5">5/23/2025</text>
<text x="289" y="258.6">Part Control Drawing</text>
<text x="350" y="258.6">RELEASED</text>
<text x="353.2" y="285.7">-</text>
<text x="360" y="285.5">5/23/2025</text>
<text x="399.1" y="285.7">1/2</text>
</g>
<g font-size="3.5">
<text x="39" y="8.8">1</text>
<text x="89" y="8.8">2</text>
<text x="139" y="8.8">3</text>
<text x="189" y="8.8">4</text>
<text x="239" y="8.8">5</text>
<text x="289" y="8.8">6</text>
<text x="339" y="8.8">7</text>
<text x="389" y="8.8">8</text>
<text x="16.3" y="30.2">A</text>
<text x="411.3" y="30.2">A</text>
<text x="16.3" y="78">B</text>
<text x="411.3" y="78">B</text>
<text x="16.2" y="125.9">C</text>
<text x="411.2" y="125.9">C</text>
<text x="16.2" y="173.7">D</text>
<text x="411.2" y="173.7">D</text>
<text x="16.3" y="221.6">E</text>
<text x="411.3" y="221.6">E</text>
<text x="16.4" y="269.4">F</text>
<text x="411.4" y="269.4">F</text>
<text x="39" y="290.8">1</text>
<text x="89" y="290.8">2</text>
<text x="139" y="290.8">3</text>
<text x="189" y="290.8">4</text>
<text x="239" y="290.8">5</text>
<text x="289" y="290.8">6</text>
<text x="339" y="290.8">7</text>
<text x="389" y="290.8">8</text>
</g>
<g font-size="2.5">
<text x="231" y="242.9">Dept.</text>
<text x="255" y="242.9">Technical reference</text>
<text x="289" y="242.9">Created by</text>
<text x="350" y="242.9">Approved by</text>
<text x="289" y="252.8">Document type</text>
<text x="350" y="252.8">Document status</text>
<text x="289" y="262.9">Title</text>
<text x="350" y="262.9">DWG No.</text>
<text x="350" y="279.9">Rev.</text>
<text x="360" y="279.9">Date of issue</text>
<text x="396" y="279.9">Sheet</text>
</g>
</svg>
